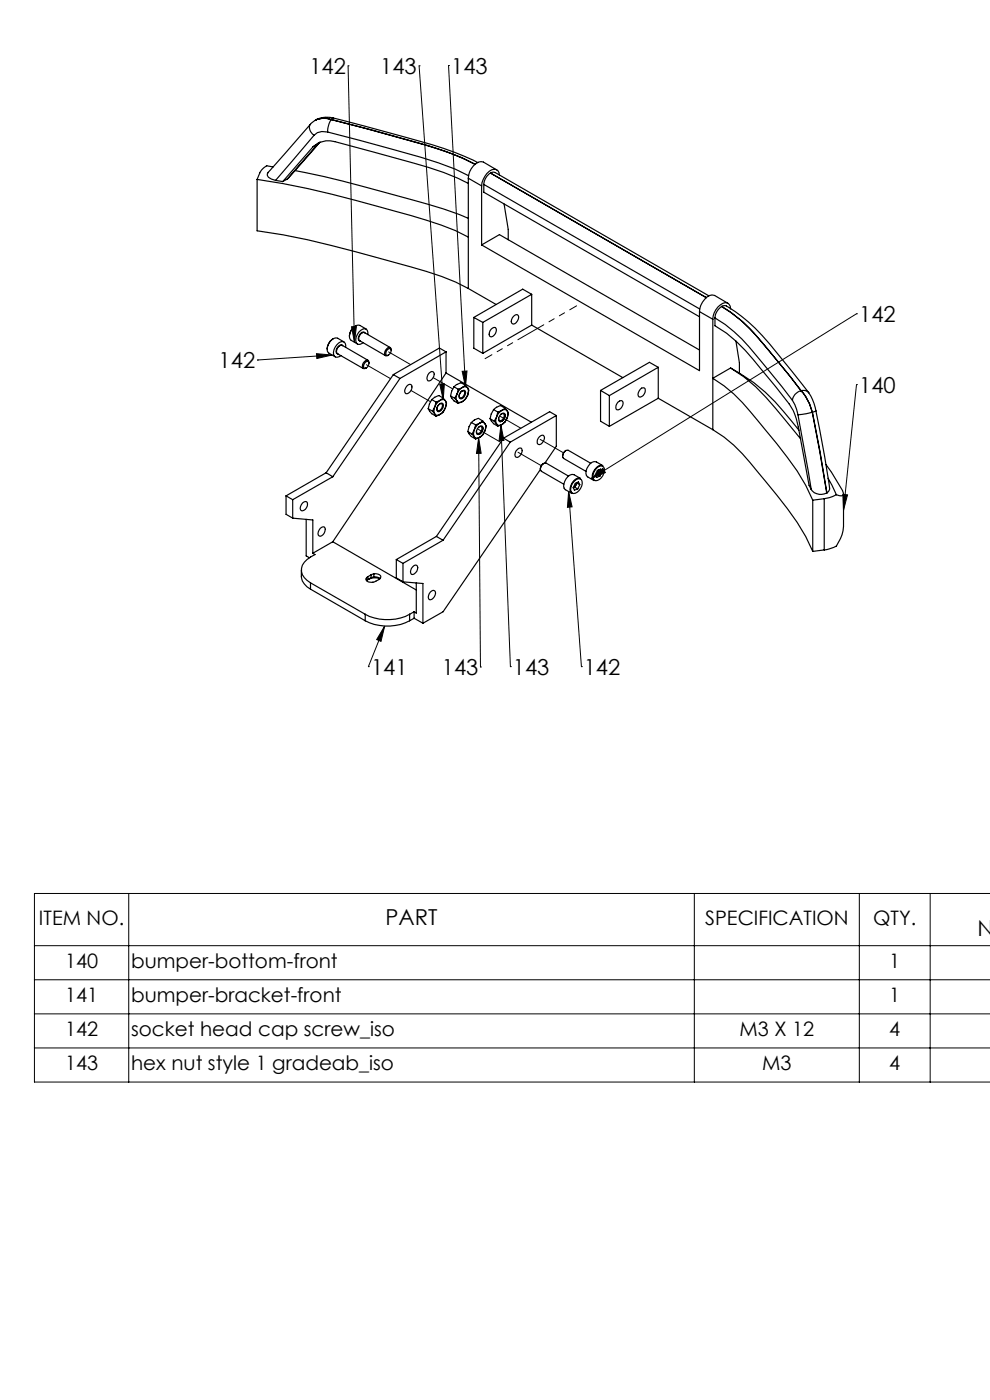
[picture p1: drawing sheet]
<svg xmlns="http://www.w3.org/2000/svg" width="210mm" height="297mm" viewBox="0 0 210 297" stroke-linecap="round" stroke-linejoin="round" font-family="sans-serif">
<g fill="none" stroke="#000" stroke-width=".21">
<path d="M73.8 14h.1M73.8 14l1.4 58.6M88.9 14h.1M88.9 14l5.1 70.8M95.1 13.9h.1M95.1 13.9l3.6 68.2M54.6 76.4h.1M67.1 75l3.3 .3-3.2 .8zM70.4 75.3l-15.8 1.1M74.6 69.3h1l-.4 3.3zM98 78.8l1.1-.1-.4 3.4zM181.7 66.6h.1"/>
<path d="M181.7 66.6l-56.4 35M93.3 81.5l1-.1-.3 3.4zM101.5 92.9l.4 48.6M101.5 92.9l.6 3.3h-1zM106.3 90.2l2 51.2M106.3 90.2l.6 3.2-1 .1zM181.7 81.6h.1M181.7 81.6l-2.8 26.6M120.6 104.3l2.7 37.1M120.6 104.3l.8 3.2-1 .1zM125.3 101.6l2.6-2.2 .5 .9zM178.8 104.9l1 .1-.9 3.2z"/>
<path d="M81.6 132.8l-3.5 8.6M81.6 132.8l-.8 3.3-.9-.4zM78.1 141.4h.1M101.9 141.5h.1M108.3 141.4h.1M123.3 141.4h.1M27.3 189.5v40M147.3 189.5v40M182.3 189.5v40M197.3 189.5v40M210.1 189.5h-202.8v40h202.8M7.3 200.6h202.8"/>
<path d="M7.3 207.9h202.8M7.3 215.1h202.8M7.3 222.3h202.8"/>
</g>
<path d="M178.8 104.9l1 .1-.9 3.2zM120.6 104.3l.8 3.2-1 .1zM106.3 90.2l.6 3.2-1 .1zM81.6 132.8l-.8 3.3-.9-.4zM125.3 101.6l2.6-2.2 .5 .9zM67.1 75l3.3 .3-3.2 .8zM74.6 69.3h1l-.4 3.3zM98 78.8l1.1-.1-.4 3.4zM93.3 81.5l1-.1-.3 3.4zM101.5 92.9l.6 3.3h-1z" fill="#000"/>
<g fill="none" stroke="#000" stroke-width=".25">
<path d="M54.5 38.1a225.6 225.6 0 0 1 29.3 6.7 105.4 105.4 0 0 1 12.8 4.1l2.7 1.4M54.5 38.1v10.9a225.6 225.6 0 0 1 29.3 6.7 91.2 91.2 0 0 1 12.8 4.1l2.7 1.4M56.9 36.7l-.2 .2 .2 .7 1.6 .7M57.9 35.4l-1.3-.2a3.5 3.5 0 0 0-1.5 1.5l-.6 1.4M58.5 38.3l1.5 .2M60.9 38l-.9 .5M62.6 36.2a371 371 0 0 1 31.5 8.1l5.2 2M65.8 26.4l-9 10.2M65.8 26.4a1.75 1.75 0 0 0 .8 2.3M66.4 31.1a4.8 4.8 0 0 1 4.6-1 332.1 332.1 0 0 1 23.1 6.5l5.2 2.3M66.4 31.1l-6.4 7.4M66.6 28.7l-8.1 9.6"/>
<path d="M66.9 25.5l-1.1 .9M66.9 25.5h.1M67.1 25.4l-.1 .1M67.4 30.5l-1 .6M67.4 30.5l-6.5 7.5M67.7 30.3l-6.8 7.7M67.7 30.3l-.3 .2M67.9 30.2l-.2 .1M67.9 30.2l-.5 .3M69.5 28l-1.2-.1-1 .2-.7 .6M69.5 28l13.4 3.6a74.8 74.8 0 0 1 16.5 5.7M70.2 25.4a5.1 5.1 0 0 0-.7 2.6"/>
<path d="M70.2 25.4l7.2 1.8a212.9 212.9 0 0 1 18.5 5.4l4.9 2.3M70.2 25.4a3.8 3.8 0 0 0-3.2 .1 3.6 3.6 0 0 1 3.3-.1M70.2 25.4h.1M70.3 25.4a360 360 0 0 1 24.3 6.7l3.3 1.3 2.9 1.5M70.7 25l14.1 3.8a78.3 78.3 0 0 1 16.6 5.7M70.7 25a5.1 5.1 0 0 0-3.5 .3M70.7 25l-.4 .4M99.3 37.8v23.4M99.3 37.8l2.9 1.6M102.2 39.4v12.6M102.6 39.1v1.7l45.8 26.4M102.6 39.1l45.8 26.4"/>
<path d="M104 36.7a3.1 3.1 0 0 0-1.4 2.4M104 36.7h.1M104 36.7l45.8 26.4M104.1 36.7l.5-.2 .5 .1 45.3 26.2M105.4 36.1l-2.8-1.7a2.17 2.17 0 0 0-2.6 1.4l-.4 .6-.3 1.4M105.9 37.1a1.19 1.19 0 0 0-.7-1.2 1.19 1.19 0 0 0-1.4 .4 4.6 4.6 0 0 0-1.6 3.1M102.2 52l46.2 26.6v-12.5M102.2 52l3.7-2.2 42.5 24.5M106.9 43.3l.9 5.4v2.2M70.7 71.9a2.72 2.72 0 0 0-1.3 2.1M72.7 73.4l-.1-.2a1.22 1.22 0 0 0-1.1 1.8l.2 .1M73 72.5l-1.4-.7a1.98 1.98 0 0 0-2.1 1.6 1.18 1.18 0 0 0 .3 1.5l1.3 .8"/>
<path d="M73.3 73.7a.88 .88 0 0 0-.3-1.1 .88 .88 0 0 0-1.2 .2 2.33 2.33 0 0 0-.9 2.8 .99 .99 0 0 0 1.4-.2M75.4 69.1a2.6 2.6 0 0 0-1.3 2.2M77.4 70.7l-.1-.2a1.22 1.22 0 0 0-1.1 1.8l.2 .1M77.5 76.9l.6-.2a.95 .95 0 0 1-.8 1.4 .82 .82 0 0 1 .2-1.2zM77.7 69.8l-1.4-.8a1.98 1.98 0 0 0-2.1 1.7 1.21 1.21 0 0 0 .3 1.5l1.3 .8M78 71a.88 .88 0 0 0-.3-1.2 .88 .88 0 0 0-1.1 .3 2.3 2.3 0 0 0-.9 2.7 .95 .95 0 0 0 1.3-.1M78.1 76.4l-5.5-3.1a1.18 1.18 0 0 0-1 1.7l5.4 3.2M78.3 77l-.2-.6a1.15 1.15 0 0 0-1.1 1.8l.7-.1M82.2 74.2l.6-.2a.95 .95 0 0 1-.8 1.4l-.1-.7zM82.8 73.7l-5.5-3.1a1.16 1.16 0 0 0-1 1.7l5.5 3.2M83 74.3l-.1-.4-.1-.2a1.15 1.15 0 0 0-1 1.8l.6-.2M83.4 79.5l1.4 .8"/>
<path d="M83.4 79.5l-14.2 20.8M91 79.2l.6-.4 .3 .1a1.27 1.27 0 0 1-1.1 1.9 1.17 1.17 0 0 1 .2-1.6zM94.6 79.1l-24 35.8M94.6 79.1l18.1 10.5M94.6 74.6l-9.8 5.7M94.6 74.6v4.5M94.6 74.6l-1.4-.8-9.8 5.7M99.3 61.2l5.9 3.4M100.5 67.3v6.6l1.9 1.1M100.5 67.3l1.9 1.1M102.4 68.4v6.6M104.2 69.8l.6-.3h.3a1.27 1.27 0 0 1-1.1 1.9 1.12 1.12 0 0 1 .2-1.6z"/>
<path d="M108.9 67.1l.6-.4 .3 .1a1.27 1.27 0 0 1-1.1 1.9 1.04 1.04 0 0 1 .2-1.6zM112.8 62.4v6.6M112.8 62.4l-1.9-1.1-10.4 6M112.8 69l19.3 11.1M112.8 62.4l-10.4 6M112.8 69l-10.4 6M139.6 77.9v6.6M139.6 77.9l-1.8-1-10.4 5.9M139.6 77.9l-10.3 6M148.4 66.1l2.8 1.6M151.2 67.7v23.5M151.7 67.4v1.7a32.6 32.6 0 0 1 9.7 9.1l6 7.5a12.1 12.1 0 0 1 1.9 4.9l2.3 12.4 .5 .9"/>
<path d="M151.7 67.4a32.6 32.6 0 0 1 9.6 9l6.8 8.5M153.1 65l.3-.1a1.11 1.11 0 0 1 1.1 .3 37.9 37.9 0 0 1 10.6 10.1l6.5 8M153.1 65a3.2 3.2 0 0 0-1.4 2.4M153.1 65a29.1 29.1 0 0 1 7.5 6.5l7.1 8.5 2.2 2.9M153.1 65a31.1 31.1 0 0 1 8.9 8l7.9 9.9M153.1 65h.1M154.4 64.3l-2.8-1.6a1.72 1.72 0 0 0-2.1 .8 4 4 0 0 0-1.1 2.6M155 78.1l-3.8 2.2a33.4 33.4 0 0 1 9.5 8.9 141.1 141.1 0 0 1 8.4 10.7l1.8 3.1 1.5 3.1M155 78.1a34.7 34.7 0 0 1 9.4 8.4l5.4 6.6M155 65.5a1.19 1.19 0 0 0-.8-1.3 1.19 1.19 0 0 0-1.4 .5 4 4 0 0 0-1.6 3M155 78.1l1.8 1.1M156.1 72.4l.7 4.6v2.2"/>
<path d="M156.8 79.2a44.7 44.7 0 0 1 12.5 11.8l.2 .3M84.8 80.3l-14.2 20.8M86.3 81.9l.3-.3h.6a1.27 1.27 0 0 1-1.1 1.9 1.08 1.08 0 0 1 .2-1.6zM90.8 86.7a2.93 2.93 0 0 0 1.7 1.6M90.8 86.7l1 .5M91.6 84.8l-.5 .9-.3 1M91.6 84.8l.9 .5M91.8 87.2l.4 .6M92.2 87.8a.84 .84 0 0 0 1.1 .1M92.2 86.3a1.7 1.7 0 0 0 0 1.5M92.2 86.3l-.4 .9M92.2 87.8l.3 .5"/>
<path d="M92.5 85.3l-.3 1M93.1 85.8l.2-.2 .5-.1a1.18 1.18 0 0 1-.9 1.8 1 1 0 0 1 .2-1.5zM93.3 85.7h.4a.97 .97 0 0 1-.8 1.4 .97 .97 0 0 1 .4-1.4zM93.3 84.9l-.4 .4-.7 1M93.3 84.9a.83 .83 0 0 1 1.2 .1M93.3 84.9l-.8 .4M93.3 87.9l-.8 .4M94 84.4l-.9-.5-.9 .4-.6 .5M94 84.4l-.7 .5M94 84.4l.5 .6M94.5 85a1.7 1.7 0 0 1 0 1.5M94.5 86.5a2.55 2.55 0 0 1-1.2 1.4"/>
<path d="M94.5 85l.2 .5-.2 1M94.5 86.5a2.29 2.29 0 0 1-1.2 1.4M95.6 84a2.99 2.99 0 0 0 1.6 1.6M95.6 84l.8 .5M96.3 82.1l-.5 .9-.2 1M96.3 82.1l.9 .5M96.4 84.5l.5 .6M96.9 85.1a.78 .78 0 0 0 1.2 .1M96.9 83.6a1.62 1.62 0 0 0 0 1.5M96.9 83.6l-.5 .9M96.9 85.1l.3 .5M97.2 82.6l-.3 1"/>
<path d="M97.8 83.1l.6-.2a.97 .97 0 0 1-.8 1.5 .85 .85 0 0 1 .2-1.3zM97.8 83.1l.8-.3a1.15 1.15 0 0 1-1 1.8 .98 .98 0 0 1 .2-1.5zM98.1 82.2l-.8 .8-.4 .6M98.1 82.2a.9 .9 0 0 1 1.1 .1M98.1 82.2l-.9 .4M98.1 85.2l-.9 .4M98.7 81.7l-.9-.5-1.1 .5-.4 .4M98.7 81.7l-.6 .5M98.7 81.7l.5 .6M99.2 82.3a1.7 1.7 0 0 1 0 1.5M99.2 83.8l-.6 1-.5 .4M99.2 82.3l.2 .5-.2 1"/>
<path d="M99.2 83.8a2.29 2.29 0 0 1-1.1 1.4M99.2 91.5a2.78 2.78 0 0 0 1.7 1.6M99.2 91.5l.9 .6M100 89.6l-.5 .9-.3 1M100 89.6l.9 .5M100.1 92.1l.5 .6M100.6 91.2l-.5 .9M100.6 91.2a1.62 1.62 0 0 0 0 1.5M100.6 92.7a.8 .8 0 0 0 1.1 .1M100.6 92.7l.3 .4M100.9 90.1l-.3 1.1M101.5 90.7l.2-.3h.5a1.15 1.15 0 0 1-1 1.7 1 1 0 0 1 .3-1.4z"/>
<path d="M101.5 90.6l.6-.1a.95 .95 0 0 1-.9 1.4l-.1-.5M101.7 89.8l-.6 .5-.5 .9M101.7 89.8a.78 .78 0 0 1 1.2 .1M101.7 89.8l-.8 .3M101.7 92.8l-.8 .3M102.2 90.4a1.16 1.16 0 0 1-1 1.7M102.4 89.3l-.7 .5M102.4 89.3l-.9-.5-.9 .3-.6 .5M102.4 89.3l.5 .6M102.9 89.9a1.62 1.62 0 0 1 0 1.5M102.9 91.4a2.47 2.47 0 0 1-1.2 1.4M102.9 89.9l.2 .4-.2 1.1"/>
<path d="M102.9 91.4l-.5 .9-.7 .5M104 88.8a3.2 3.2 0 0 0 1.6 1.6M104 88.8l.8 .6M104.7 86.9l-.5 1-.2 .9M104.7 86.9l.9 .5M104.8 89.4l.5 .6M105.3 88.4l-.5 1M105.3 88.4a1.7 1.7 0 0 0 0 1.6M105.3 90a.78 .78 0 0 0 1.2 .1M105.3 90l.3 .4M105.6 87.4l-.3 1M106.2 87.9l.6-.3a.86 .86 0 0 1 0 1.5l-.8 .3a1.02 1.02 0 0 1 .2-1.5z"/>
<path d="M106.2 87.9l.6-.1a.95 .95 0 0 1-.9 1.4l-.1-.6M106.5 87.1a2.55 2.55 0 0 0-1.2 1.3M106.5 87.1a.8 .8 0 0 1 1.1 .1M106.5 87.1l-.9 .3M106.5 90.1l-.9 .3M106.8 93l1.4 .8M106.8 93l-14.2 20.8M107 87.7a1.16 1.16 0 0 1-1.1 1.7M107.1 86.6l-.6 .5M107.1 86.6l-.9-.6-.9 .4-.6 .5M107.1 86.6l.5 .6M107.6 87.2a1.62 1.62 0 0 1 0 1.4"/>
<path d="M107.6 88.6l-.4 .7-.7 .8M107.6 87.2l.2 .4-.2 1M107.6 88.6l-.5 1-.6 .5M108.2 93.8l-14.2 20.8M109.7 95.4l.6-.4 .3 .1a1.27 1.27 0 0 1-1.2 1.9 1.09 1.09 0 0 1 .3-1.6zM114.4 92.7l.3-.3h.6a1.27 1.27 0 0 1-1.1 1.9 1.12 1.12 0 0 1 .2-1.6zM114.6 99.6l-20.6 30.2-4.3 2.4M115.3 98.3l-.5 .5-.2 .7M118 88.2l-9.8 5.6M118 88.2v6.5l-2.4 3.5M118 88.2l-1.4-.9-9.8 5.7M120.1 95.6l-.6 .5-.2 .7"/>
<path d="M125.2 98.4a1.17 1.17 0 0 1 1.3-.4l1.3 .8a1.74 1.74 0 0 0-2 1.4 1.44 1.44 0 0 0 .2 1.7l-1.3-.7a1.62 1.62 0 0 1 .1-2.4zM125.3 98.3l-4.8-2.8a1.15 1.15 0 0 0-.9 1.8l4.7 2.7M126.6 99.3a.98 .98 0 0 1 1.4-.2 2.08 2.08 0 0 1-1.9 2.8 1.59 1.59 0 0 1 .2-2.2zM127 99.7l-.1 .5M127 99.7l.1 .1M127.1 99.8l.6 .3M127.1 99.8l-.2 .4M127.4 82.8v6.6l1.9 1M127.4 82.8l1.9 1.1M129.3 83.9v6.5M131.1 85.3l.6-.3h.2a1.27 1.27 0 0 1-1.1 1.9 1.15 1.15 0 0 1 .3-1.6zM135.8 82.6l.3-.3h.6a1.27 1.27 0 0 1-1.1 1.9 1.07 1.07 0 0 1 .2-1.6z"/>
<path d="M139.6 84.5l11.6 6.7M139.6 84.5l-10.3 5.9M151.2 91.2a32.1 32.1 0 0 1 9.5 8.9 141.1 141.1 0 0 1 8.4 10.7l1.8 3 1.5 3.2M168.1 84.9l.5 .9 .7 2.2M169.3 88l2.8 15.9M169.9 82.9a2.32 2.32 0 0 0-1.8 2M169.9 82.9a9.9 9.9 0 0 1 2.4 4.6M169.9 82.9a9.8 9.8 0 0 1 2.4 4.6M169.9 82.9h1.1l.6 .4M169.9 82.9h.1M171.6 83.3l.8 1.5 .7 2.4M172.3 87.5l-3 .5"/>
<path d="M172.3 87.5l3.1 17.1M172.3 87.5h.1M172.3 87.5l1.6 8.2 1.5 8.9M173.1 87.2l2.8 15.4 .1 1.1-.2 .6-.4 .3M173.1 87.2l-.8 .3M175.2 98.5l1.2 1.7 2.3 3.9 .2 .6-.1 .4-.3 .1-1.1-.3M60.7 105.2l1.4 .8M60.7 105.2v3.9l1.4 .8M62.1 109.9l4.3 .4v7.1M62.1 106v3.9M64.2 106.7l.3-.2 .5-.1a1.27 1.27 0 0 1-1.1 1.9 1.07 1.07 0 0 1 .3-1.6zM64.9 110.2v7.7l.8 .4"/>
<path d="M66.4 117.4l.4 .2a4.7 4.7 0 0 0-2.8 3 2.97 2.97 0 0 0 1.9 3M67.9 112.1l.3-.2 .6-.1a1.27 1.27 0 0 1-1.1 1.9 1.07 1.07 0 0 1 .2-1.6zM69.2 100.3l1.4 .8M69.2 100.3l-8.5 4.9M70.6 114.9l17.7 10.3M70.6 114.9l-4.2 2.5M70.6 101.1l-8.5 4.9M84.1 118.7l1.4 .8M84.1 118.7v3.9l1.4 .8M85.5 119.5v3.9M92.6 113.8l1.4 .8M92.6 113.8l-8.5 4.9"/>
<path d="M94 114.6l-8.5 4.9M120.5 101.1a1.13 1.13 0 0 1 1.3-.4l1.3 .8a2.16 2.16 0 0 0-2.1 2.8l.3 .4-1.4-.8a1.03 1.03 0 0 1-.3-1.3l.5-1zM120.6 101l-4.7-2.8a1.16 1.16 0 0 0-1.1 1.8l4.8 2.7M121.9 102a.97 .97 0 0 1 1.4-.2 2.26 2.26 0 0 1-1.6 2.9l-.3-.1a1.53 1.53 0 0 1 .1-2.2zM121.9 103.4l.7 .3M122.1 102.9l-.5 .6 .3-.1M122.1 102.9l-.2 .5M122.3 102.5l-.2 .4M122.3 102.5l.7 .3M123 102.8l-.4 .9M123 102.8l-.3-.6-.7 .3-.4 .9 .2 .6 .8-.3M126.6 100.6l.6 .4"/>
<path d="M126.9 100.2l-.6 .6 .3-.2M126.9 100.2l-.3 .4M127.7 100.1l-.5 .9M127.7 100.1l-.3-.6-.7 .3-.4 .9 .3 .6 .6-.3M172.1 103.9a2.57 2.57 0 0 0 3.3 .7M172.4 106.1v10.9M174.8 105.8l-2.4 .3M174.8 105.8v10.9M174.8 116.7l-2.4 .3M175.4 104.6h.1M175.6 101.5l1.8 3.4M177.4 104.9l-1.5 .7-1.1 .2"/>
<path d="M178.9 104.8v6.9a7.9 7.9 0 0 1-1.5 4.1l-1.5 .6-1.1 .3M63.9 120.9a3.5 3.5 0 0 0 2 4.1M65.9 123.6l11.6 6.7M65.9 123.6v1.4M65.9 125l11.6 6.7M77.5 130.3a10.3 10.3 0 0 0 9.4 0M77.5 131.7a10.3 10.3 0 0 0 9.4 0M77.5 130.3v1.4M77.7 122.7v.4M78 122.3l-.3 .4M78 122.9l-.2 .3M78 122.3v.6"/>
<path d="M78.1 122.9l-.1 .1M78.7 122l-.7 .3M78.7 122.6l-.6 .3M78.7 122v.6M79.3 121.7h.6a.64 .64 0 0 1 .7 .3 .64 .64 0 0 1 0 .7l-1.2 .8a1.71 1.71 0 0 1-1.7-.5v-.3M79.3 121.7l-.6 .3M79.3 122.4h.7l.6 .3M79.3 122.4l-.6 .2M79.3 121.7v.7M80.6 122.8a3.1 3.1 0 0 0-2.5 .1M85.5 123.4l4.2 .4v8.4M86.9 130.3v1.4"/>
<path d="M87.6 120.2l.5-.3h.3a1.27 1.27 0 0 1-1.1 1.9 1.14 1.14 0 0 1 .3-1.6zM87.8 131.2l1.9 1M87.8 129.8v1.4M87.8 129.8l-.9 .5M87.8 131.2l-.9 .5M88.3 123.7v6.4l-.5-.3M91.3 125.6l.6-.4 .2 .1a1.27 1.27 0 0 1-1 1.9 1.17 1.17 0 0 1 .2-1.6z"/>
</g>
<path d="M102.9 76.1l19.4-11.2" fill="none" stroke="#000" stroke-width=".21" stroke-dasharray="6.3 1.3 1.3 1.3 1.3 1.3" stroke-dashoffset="4.7"/>
<path d="M87.1 77.3l-4.7-2.7M82.9 80.3l-5.2-2.9M87.2 82.8l4.1 2.4M91.9 80.1l4.2 2.4M106.2 93.8l-4.9-2.8M109.9 95.9l4.9 2.9M110.5 90.8l-4.5-2.6M114.6 93.2l4.9 2.9" fill="none" stroke="#000" stroke-width=".21" stroke-dasharray="6.3 1.3 1.3 1.3 1.3 1.3"/>
<g font-size="4.7">
<text x="65.6" y="15.6">142</text>
<text x="80.7" y="15.6">143</text>
<text x="95.7" y="15.6">143</text>
<text x="182.2" y="68.3">142</text>
<text x="46.4" y="78.1">142</text>
<text x="182.3" y="83.4">140</text>
<text x="78.7" y="143.2">141</text>
<text x="93.7" y="143.2">143</text>
<text x="108.8" y="143.2">143</text>
<text x="123.8" y="143.2">142</text>
<text x="81.8" y="196.3">PART</text>
<text x="207.4" y="198.6">Na</text>
</g>
<g font-size="4.2">
<text x="8.3" y="196.2">ITEM NO.</text>
<text x="149.6" y="196.2">SPECIFICATION</text>
<text x="185.2" y="196.2">QTY.</text>
<text x="13.8" y="205.3">140</text>
<text x="27.8" y="205.3">bumper-bottom-front</text>
<text x="188.6" y="205.3">1</text>
<text x="13.8" y="212.6">141</text>
<text x="27.8" y="212.6">bumper-bracket-front</text>
<text x="188.6" y="212.6">1</text>
<text x="13.8" y="219.8">142</text>
<text x="27.8" y="219.8">socket head cap screw_iso</text>
<text x="156.9" y="219.8">M3 X 12</text>
<text x="188.6" y="219.8">4</text>
<text x="13.8" y="227.1">143</text>
<text x="27.8" y="227.1">hex nut style 1 gradeab_iso</text>
<text x="161.7" y="227.1">M3</text>
<text x="188.6" y="227.1">4</text>
</g>
</svg>
